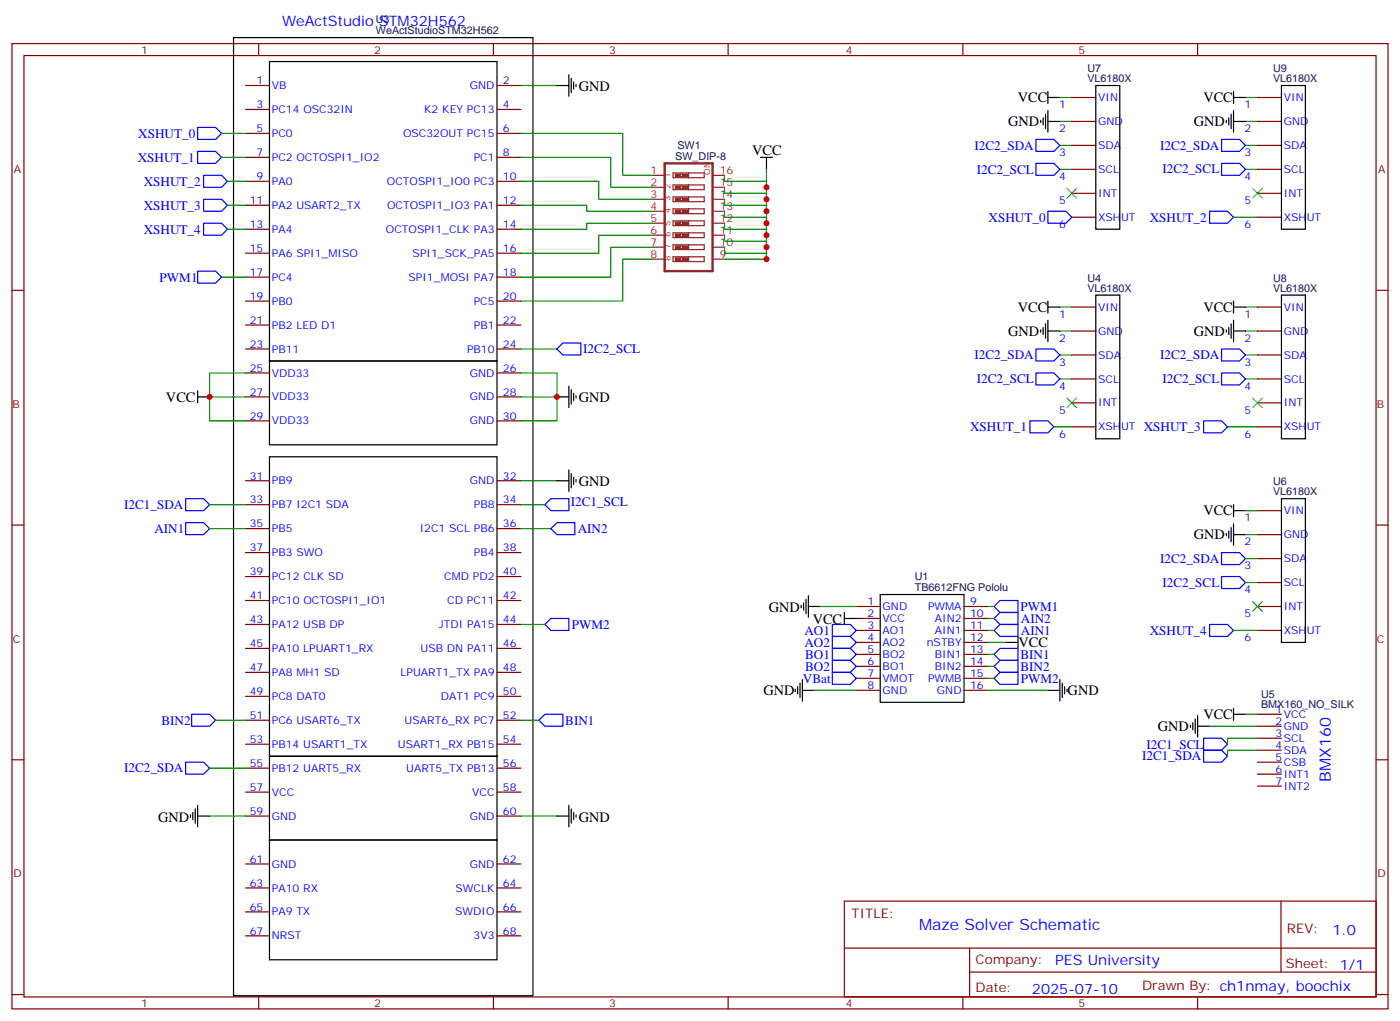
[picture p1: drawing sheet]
<svg xmlns="http://www.w3.org/2000/svg" width="412mm" height="301mm" viewBox="0 0 412 301" stroke-linecap="round" stroke-linejoin="round" font-family="sans-serif">
<g fill="none" stroke="#870000" stroke-width=".35">
<path d="M3.5 12.8h405.4v284.4h-405.4zM7.1 16.4h398.2v277.3h-398.2zM76.2 12.8v3.6M145.3 12.8v3.6M214.5 12.8v3.6M283.6 12.8v3.6M352.8 12.8v3.6M72.3 25.2h7.1M72.3 32.2h7.1M72.3 39.3h7.1M146.4 25.2h7.1M146.4 32.2h7.1"/>
<path d="M146.4 39.3h7.1M315.7 35.8h7.1M315.7 28.7h7.1M370.4 35.8h7.1M370.4 28.7h7.1M72.3 46.4h7.1M72.3 53.4h7.1M146.4 46.4h7.1M146.4 53.4h7.1M315.7 56.9h7.1M315.7 49.9h7.1M315.7 42.8h7.1"/>
<path d="M370.4 56.9h7.1M370.4 49.9h7.1M370.4 42.8h7.1M72.3 60.5h7.1M72.3 67.5h7.1M72.3 74.6h7.1M146.4 60.5h7.1M146.4 67.5h7.1M146.4 74.6h7.1M315.7 64h7.1M370.4 64h7.1M3.5 85.5h3.6"/>
<path d="M72.3 81.6h7.1M72.3 88.7h7.1M72.3 95.7h7.1M146.4 81.6h7.1M146.4 88.7h7.1M146.4 95.7h7.1M315.7 97.5h7.1M315.7 90.5h7.1M370.4 97.5h7.1M370.4 90.5h7.1M405.3 85.5h3.6M72.3 102.8h7.1"/>
<path d="M72.3 109.9h7.1M72.3 116.9h7.1M146.4 102.8h7.1M146.4 109.9h7.1M146.4 116.9h7.1M315.7 118.7h7.1M315.7 111.6h7.1M315.7 104.6h7.1M370.4 118.7h7.1M370.4 111.6h7.1M370.4 104.6h7.1M72.3 124h7.1"/>
<path d="M146.4 124h7.1M315.7 125.7h7.1M370.4 125.7h7.1M3.5 154.7h3.6M72.3 141.6h7.1M72.3 148.7h7.1M72.3 155.7h7.1M146.4 141.6h7.1M146.4 148.7h7.1M146.4 155.7h7.1M370.4 157.5h7.1M370.4 150.4h7.1"/>
<path d="M405.3 154.7h3.6M72.3 162.8h7.1M72.3 169.8h7.1M72.3 176.9h7.1M146.4 162.8h7.1M146.4 169.8h7.1M146.4 176.9h7.1M252.2 178.6h7.1M284 178.6h7M370.4 178.6h7.1M370.4 171.6h7.1M370.4 164.5h7.1"/>
<path d="M72.3 183.9h7.1M72.3 191h7.1M72.3 198h7.1M146.4 183.9h7.1M146.4 191h7.1M146.4 198h7.1M252.2 182.2h7.1M252.2 185.7h7.1M252.2 189.2h7.1M252.2 192.8h7.1M252.2 196.3h7.1M252.2 199.8h7.1"/>
<path d="M284 182.2h7M284 185.7h7M284 189.2h7M284 192.8h7M284 196.3h7M284 199.8h7M370.4 185.7h7.1M72.3 205.1h7.1M72.3 212.2h7.1M72.3 219.2h7.1M146.4 205.1h7.1M146.4 212.2h7.1"/>
<path d="M146.4 219.2h7.1M252.2 203.3h7.1M284 203.3h7M370.4 210.4h7.1M370.4 213.9h7.1M370.4 217.5h7.1M3.5 223.8h3.6M72.3 226.3h7.1M72.3 233.3h7.1M146.4 226.3h7.1M146.4 233.3h7.1M370.4 221h7.1"/>
<path d="M370.4 224.5h7.1M370.4 228h7.1M370.4 231.6h7.1M405.3 223.8h3.6M72.3 240.4h7.1M72.3 254.5h7.1M146.4 240.4h7.1M146.4 254.5h7.1M72.3 261.5h7.1M72.3 268.6h7.1M72.3 275.7h7.1M146.4 261.5h7.1"/>
<path d="M146.4 268.6h7.1M146.4 275.7h7.1M248.7 265.4h156.6v28.3h-156.6zM248.7 279.3h156.5M285.6 279.3v14.1M377.3 265.5v20.8M3.5 292.9h3.6M76.2 293.7v3.5M145.3 293.7v3.5M214.5 293.7v3.5M283.6 293.7v3.5M285.6 286.3h119.6"/>
<path d="M352.8 293.7v3.5M405.3 292.9h3.6"/>
</g>
<g fill="none" stroke="#000" stroke-width=".35">
<path d="M68.8 11.1h88.2v282.2h-88.2zM79.4 18.1h67v88.2h-67zM164 25.2h3.6M167.6 22v6.4M168.3 23.1v4.2M169 24.1v2.1M169.7 24.8v.7M306.6 35.4v.7M307.3 34.7v2.1M308 33.7v4.2M308.7 27v3.5M308.7 32.6v6.3"/>
<path d="M308.7 28.7h3.5M308.7 35.8h3.5M322.8 25.2h7v42.3h-7zM361.2 35.4v.7M361.9 34.7v2.1M362.7 33.7v4.2M363.4 27v3.5M363.4 32.6v6.3M363.4 28.7h3.5M363.4 35.8h3.5M377.5 25.2h7v42.3h-7zM224 46.4h3.5"/>
<path d="M225.8 46.4v3.5M306.6 97.2v.7M307.3 96.4v2.2M308 95.4v4.2M308.7 90.5h3.5M308.7 88.7v3.5M308.7 94.3v6.4M308.7 97.5h3.5M322.8 86.9h7v42.4h-7zM361.2 97.2v.7M361.9 96.4v2.2M362.7 95.4v4.2"/>
<path d="M363.4 88.7v3.5M363.4 94.3v6.4M363.4 90.5h3.5M363.4 97.5h3.5M377.5 86.9h7v42.4h-7zM58.2 116.9h3.5M58.2 115.1v3.6M79.4 106.3h67v24.7h-67zM164 116.9h3.6M167.6 113.7v6.4M168.3 114.8v4.2M169 115.9v2.1"/>
<path d="M169.7 116.6v.7M79.4 134.5h67v88.2h-67zM167.6 138.4v6.4M168.3 139.5v4.2M164 141.6h3.6M169 140.5v2.2M169.7 141.3v.7M361.2 157.1v.7M361.9 156.4v2.1M362.7 155.4v4.2M363.4 157.5h3.5M363.4 148.7v3.5"/>
<path d="M363.4 154.3v6.4M363.4 150.4h3.5M377.5 146.9h7v42.3h-7zM236 178.3v.7M236.7 177.6v2.1M237.4 176.5v4.3M238.1 178.6h3.6M238.1 175.5v6.3M259.3 175.1h24.7v31.8h-24.7zM248.7 182.2h3.5M248.7 180.4v3.5M296.3 189.2h3.6"/>
<path d="M299.9 187.5v3.5M234.2 203v.7M234.9 202.3v2.1M235.7 201.2v4.3M236.4 203.3h3.5M236.4 200.2v6.3M308.7 203.3h3.5M312.2 200.2v6.3M312.9 201.2v4.3M313.6 202.3v2.1M314.3 203v.7M350.7 213.6v.7"/>
<path d="M351.4 212.9v2.1M352.1 211.8v4.2M352.8 213.9h3.5M352.8 210.7v6.4M363.4 208.6v3.6M363.4 210.4h3.5M56.8 239.3v2.1M57.5 238.3v4.2M58.2 237.2v6.4M79.4 222.7h67v24.7h-67zM167.6 237.2v6.4M168.3 238.3v4.2"/>
<path d="M169 239.3v2.1M56.1 240v.7M58.2 240.4h3.5M79.4 247.4h67v35.3h-67zM164 240.4h3.6M169.7 240v.7"/>
</g>
<g fill="none" stroke="#008700" stroke-width=".35">
<path d="M65.3 39.3h7M153.5 39.3h29.9v12.3h8.9M153.5 25.2h10.5M312.2 28.7h3.5M312.2 35.8h3.5M366.9 28.7h3.5M366.9 35.8h3.5M65.3 46.4h7M67 53.4h5.3M153.5 46.4h26.4v8.8h12.4M153.5 53.4h22.9v5.3h15.9M213.4 58.7v1.8h12.4v1.7"/>
<path d="M213.4 55.2v1.7h12.4v1.8M213.4 51.6v1.8h12.4v1.8M225.8 49.9v26.4h-12.4M312.2 42.8h3.5M312.2 49.9h3.5M366.9 42.8h3.5M366.9 49.9h3.5M67 60.5h5.3M67 67.5h5.3M153.5 60.5h19.4v1.7h19.4M192.3 65.8h-19.4v1.7h-19.4M192.3 69.3h-15.9v5.3h-22.9"/>
<path d="M192.3 72.8h-12.4v8.8h-26.4M192.3 76.3h-8.9v12.4h-29.9M213.4 72.8v1.8h12.4v1.7M213.4 69.3v1.7h12.4v1.8M213.4 65.8v1.7h12.4v1.8M213.4 62.2v1.8h12.4v1.8M363.4 64h7M65.3 81.6h7M312.2 90.5h3.5M312.2 97.5h3.5M366.9 90.5h3.5M366.9 97.5h3.5"/>
<path d="M61.7 116.9h10.6M72.3 109.9h-10.6v14.1h10.6M153.5 109.9h10.5v14.1h-10.5M153.5 116.9h10.5M153.5 102.8h10.5M312.2 104.6h3.5M312.2 111.6h3.5M366.9 104.6h3.5M366.9 111.6h3.5M310.4 125.7h5.3M361.6 125.7h8.8M61.7 155.7h10.6"/>
<path d="M61.7 148.7h10.6M153.5 141.6h10.5M153.5 155.7h8.8M153.5 148.7h7M366.9 157.5h3.5M366.9 150.4h3.5M241.7 178.6h10.5M291 178.6h1.8M366.9 171.6h3.5M366.9 164.5h3.5M153.5 183.9h7M291 189.2h5.3"/>
<path d="M291 185.7h1.8M291 199.8h1.8M291 182.2h1.8M291 192.8h1.8M291 196.3h1.8M363.4 185.7h7M63.5 212.2h8.8M153.5 212.2h5.2M239.9 203.3h12.3M291 203.3h17.7M356.3 213.9h14.1M366.9 210.4h3.5"/>
<path d="M370.4 217.5h-8.8v1.7M61.7 226.3h10.6M370.4 221h-8.8v1.7M61.7 240.4h10.6M153.5 240.4h10.5"/>
</g>
<g fill="none" stroke="#00f" stroke-width=".35">
<path d="M58.2 37.5h5.3l1.8 1.8-1.8 1.8h-5.3zM58.2 44.6h5.3l1.8 1.8-1.8 1.7h-5.3zM60 51.6h5.3l1.7 1.8-1.7 1.8h-5.3zM60 58.7h5.3l1.7 1.8-1.7 1.7h-5.3zM305.2 41.1h5.2l1.8 1.7-1.8 1.8h-5.2zM305.2 48.1h5.2l1.8 1.8-1.8 1.7h-5.2zM359.8 41.1h5.3l1.8 1.7-1.8 1.8h-5.3zM359.8 48.1h5.3l1.8 1.8-1.8 1.7h-5.3zM58.2 79.9h5.3l1.8 1.7-1.8 1.8h-5.3zM60 65.8h5.3l1.7 1.7-1.7 1.8h-5.3zM308.7 62.2h5.3l1.7 1.8-1.7 1.8h-5.3zM356.3 62.2h5.3l1.8 1.8-1.8 1.8h-5.3z"/>
<path d="M164 102.8l1.8-1.8h5.3v3.6h-5.3zM305.2 102.8h5.2l1.8 1.8-1.8 1.7h-5.2zM305.2 109.9h5.2l1.8 1.7-1.8 1.8h-5.2zM359.8 102.8h5.3l1.8 1.8-1.8 1.7h-5.3zM359.8 109.9h5.3l1.8 1.7-1.8 1.8h-5.3zM303.4 124h5.3l1.7 1.7-1.7 1.8h-5.3zM354.5 124h5.3l1.8 1.7-1.8 1.8h-5.3zM54.7 146.9h5.3l1.7 1.8-1.7 1.7h-5.3zM54.7 154h5.3l1.7 1.7-1.7 1.8h-5.3zM160.5 148.7l1.8-1.8h5.3v3.5h-5.3zM162.3 155.7l1.7-1.7h5.3v3.5h-5.3zM294.6 176.9h5.3v3.5h-5.3l-1.8-1.8z"/>
<path d="M359.8 169.8h5.3l1.8 1.8-1.8 1.8h-5.3zM359.8 162.8h5.3l1.8 1.7-1.8 1.8h-5.3zM160.5 183.9l1.8-1.7h5.3v3.5h-5.3zM245.2 198h5.3l1.7 1.8-1.7 1.8h-5.3zM245.2 183.9h5.3l1.7 1.8-1.7 1.8h-5.3zM245.2 187.5h5.3l1.7 1.7-1.7 1.8h-5.3zM245.2 191h5.3l1.7 1.8-1.7 1.7h-5.3zM245.2 194.5h5.3l1.7 1.8-1.7 1.7h-5.3zM292.8 182.2l1.8-1.8h5.3v3.5h-5.3zM292.8 192.8l1.8-1.8h5.3v3.5h-5.3zM292.8 196.3l1.8-1.8h5.3v3.5h-5.3zM294.6 198h5.3v3.6h-5.3l-1.8-1.8z"/>
<path d="M294.6 183.9h5.3v3.6h-5.3l-1.8-1.8zM356.3 183.9h5.3l1.8 1.8-1.8 1.8h-5.3zM56.4 210.4h5.3l1.8 1.8-1.8 1.7h-5.3zM158.7 212.2l1.8-1.8h5.3v3.5h-5.3zM354.5 217.5h5.3l1.8 1.7-1.8 1.8h-5.3zM54.7 224.5h5.3l1.7 1.8-1.7 1.7h-5.3zM354.5 221h5.3l1.8 1.7-1.8 1.8h-5.3z"/>
</g>
<g fill="none" stroke="#8c2424" stroke-width=".35">
<path d="M192.3 58.7h3.5M192.3 55.2h3.5M192.3 51.6h3.5M198.3 50.9h9.1v1.5h-9.1zM198.3 54.5h9.1v1.4h-9.1zM198.3 58h9.1v1.4h-9.1zM200.4 59.1h.7M200.4 58.3h.7M200.4 55.5h.7M200.4 54.8h.7M200.4 52h.7M200.4 51.3h.7"/>
<path d="M202.8 50.9v1.5M202.8 54.5v1.4M202.8 58v1.4M209.9 58.7h3.5M209.9 55.2h3.5M209.9 51.6h3.5M192.3 76.3h3.5M192.3 72.8h3.5M192.3 69.3h3.5M192.3 65.8h3.5M192.3 62.2h3.5M198.3 75.6h9.1v1.4h-9.1z"/>
<path d="M198.3 61.5h9.1v1.4h-9.1zM198.3 65.1h9.1v1.4h-9.1zM198.3 68.6h9.1v1.4h-9.1zM198.3 72.1h9.1v1.4h-9.1zM200.4 76.7h.7M200.4 76h.7M200.4 73.2h.7M200.4 72.5h.7M200.4 69.6h.7M200.4 68.9h.7M200.4 66.1h.7M200.4 65.4h.7"/>
<path d="M200.4 62.6h.7M200.4 61.9h.7M202.8 61.5v1.4M202.8 65.1v1.4M202.8 68.6v1.4M202.8 72.1v1.4M202.8 75.6v1.4M209.9 76.3h3.5M209.9 72.8h3.5M209.9 69.3h3.5M209.9 65.8h3.5M209.9 62.2h3.5"/>
</g>
<path d="M195.8 48.1h14.1v31.8h-14.1z" fill="none" stroke="#8c2424" stroke-width=".71"/>
<g fill="#8c2424" stroke="#8c2424" stroke-width=".35">
<path d="M201.1 76h1.4v.7h-1.4z"/>
<path d="M199 76h1.4v.7h-1.4z"/>
<path d="M201.1 72.5h1.4v.7h-1.4z"/>
<path d="M199 72.5h1.4v.7h-1.4z"/>
<path d="M201.1 68.9h1.4v.7h-1.4z"/>
<path d="M199 68.9h1.4v.7h-1.4z"/>
<path d="M201.1 65.4h1.4v.7h-1.4z"/>
<path d="M199 65.4h1.4v.7h-1.4z"/>
<path d="M201.1 61.9h1.4v.7h-1.4z"/>
<path d="M199 61.9h1.4v.7h-1.4z"/>
<path d="M201.1 58.3h1.4v.8h-1.4z"/>
<path d="M199 58.3h1.4v.8h-1.4z"/>
<path d="M201.1 54.8h1.4v.7h-1.4z"/>
<path d="M199 54.8h1.4v.7h-1.4z"/>
<path d="M201.1 51.3h1.4v.7h-1.4z"/>
<path d="M199 51.3h1.4v.7h-1.4z"/>
</g>
<path d="M314.3 55.5l2.8 2.8M317.1 55.5l-2.8 2.8M369 55.5l2.8 2.8M371.8 55.5l-2.8 2.8M314.3 117.3l2.8 2.8M317.1 117.3l-2.8 2.8M369 117.3l2.8 2.8M371.8 117.3l-2.8 2.8M369 177.2l2.8 2.9M371.8 177.2l-2.8 2.9" fill="none" stroke="#3c3" stroke-width=".35"/>
<g fill="#c00">
<circle cx="164" cy="116.9" r=".88"/>
<circle cx="225.8" cy="76.3" r=".88"/>
<circle cx="225.8" cy="72.8" r=".88"/>
<circle cx="225.8" cy="69.3" r=".88"/>
<circle cx="225.8" cy="65.8" r=".88"/>
<circle cx="225.8" cy="62.2" r=".88"/>
<circle cx="225.8" cy="58.7" r=".88"/>
<circle cx="225.8" cy="55.2" r=".88"/>
<circle cx="61.7" cy="116.9" r=".88"/>
</g>
<g font-size="4.6" fill="#00f">
<text x="392" y="230.2" transform="rotate(-90 392 230.2)">BMX160</text>
<text x="270.8" y="273.9">Maze Solver Schematic</text>
</g>
<g font-size="4.2" fill="#00f">
<text x="83.1" y="7.8">WeActStudio STM32H562</text>
<text x="392.5" y="275.3">1.0</text>
<text x="310.8" y="284.2">PES University</text>
<text x="304" y="292.7">2025-07-10</text>
</g>
<g font-size="4.2">
<text x="170.5" y="26.8">GND</text>
<text x="299.8" y="30.1">VCC</text>
<text x="354.5" y="30.1">VCC</text>
<text x="297" y="37.2">GND</text>
<text x="351.7" y="37.2">GND</text>
<text x="221.5" y="45.5">VCC</text>
<text x="299.8" y="91.9">VCC</text>
<text x="354.5" y="91.9">VCC</text>
<text x="297" y="98.9">GND</text>
<text x="351.7" y="98.9">GND</text>
<text x="48.9" y="118.5">VCC</text>
<text x="170.5" y="118.5">GND</text>
<text x="170.5" y="143.2">GND</text>
<text x="354.5" y="151.8">VCC</text>
<text x="351.7" y="158.9">GND</text>
<text x="226.5" y="180.3">GND</text>
<text x="239.4" y="183.8">VCC</text>
<text x="300" y="190.6">VCC</text>
<text x="224.9" y="204.8">GND</text>
<text x="314.5" y="204.8">GND</text>
<text x="341.1" y="215.3">GND</text>
<text x="354.5" y="211.8">VCC</text>
<text x="46.5" y="242">GND</text>
<text x="170.5" y="242">GND</text>
</g>
<g font-size="3.9" fill="#00f">
<text x="40.7" y="40.6">XSHUT_0</text>
<text x="40.6" y="47.6">XSHUT_1</text>
<text x="287.1" y="44.1">I2C2_SDA</text>
<text x="341.7" y="44">I2C2_SDA</text>
<text x="287.7" y="51.2">I2C2_SCL</text>
<text x="342.4" y="51.1">I2C2_SCL</text>
<text x="42.3" y="54.7">XSHUT_2</text>
<text x="42.3" y="61.7">XSHUT_3</text>
<text x="291.2" y="65.3">XSHUT_0</text>
<text x="338.7" y="65.3">XSHUT_2</text>
<text x="42.3" y="68.8">XSHUT_4</text>
<text x="47" y="82.9">PWM1</text>
<text x="171.8" y="104.1">I2C2_SCL</text>
<text x="287.1" y="105.8">I2C2_SDA</text>
<text x="341.7" y="105.8">I2C2_SDA</text>
<text x="287.7" y="112.9">I2C2_SCL</text>
<text x="342.4" y="112.8">I2C2_SCL</text>
<text x="285.7" y="127">XSHUT_1</text>
<text x="336.9" y="127">XSHUT_3</text>
<text x="36.6" y="149.9">I2C1_SDA</text>
<text x="168.2" y="149">I2C1_SCL</text>
<text x="45.5" y="157.1">AIN1</text>
<text x="170.2" y="157">AIN2</text>
<text x="341.7" y="165.8">I2C2_SDA</text>
<text x="342.4" y="172.8">I2C2_SCL</text>
<text x="300.6" y="180">PWM1</text>
<text x="168.4" y="185.3">PWM2</text>
<text x="300.7" y="183.4">AIN2</text>
<text x="236.9" y="187">AO1</text>
<text x="236.9" y="190.5">AO2</text>
<text x="300.7" y="187">AIN1</text>
<text x="338.7" y="187">XSHUT_4</text>
<text x="237.2" y="194">BO1</text>
<text x="237.2" y="197.5">BO2</text>
<text x="300.6" y="194">BIN1</text>
<text x="300.6" y="197.6">BIN2</text>
<text x="236.5" y="201.1">VBat</text>
<text x="300.7" y="201.2">PWM2</text>
<text x="47.6" y="213.4">BIN2</text>
<text x="166.5" y="213.4">BIN1</text>
<text x="337.7" y="220.5">I2C1_SCL</text>
<text x="36.6" y="227.5">I2C2_SDA</text>
<text x="336.5" y="224">I2C1_SDA</text>
</g>
<g font-size="3.9" fill="#800">
<text x="250.9" y="270.3">TITLE:</text>
<text x="379.1" y="274.9">REV:</text>
<text x="287.4" y="283.8">Company:</text>
<text x="378.7" y="285.1">Sheet: 1/1</text>
<text x="287.4" y="292.1">Date:</text>
<text x="336.4" y="291.6">Drawn By: ch1nmay, boochix</text>
</g>
<g font-size="3.2" fill="#000080">
<text x="110.7" y="10">WeActStudioSTM32H562</text>
<text x="110.7" y="6.9">U3</text>
<text x="320.3" y="21.2">U7</text>
<text x="375" y="21.2">U9</text>
<text x="320.3" y="24.1">VL6180X</text>
<text x="375" y="24.1">VL6180X</text>
<text x="198.9" y="47.1">SW_DIP-8</text>
<text x="199.5" y="43.9">SW1</text>
<text x="320.3" y="82.9">U4</text>
<text x="375" y="82.9">U8</text>
<text x="320.3" y="85.9">VL6180X</text>
<text x="375" y="85.9">VL6180X</text>
<text x="375" y="142.9">U6</text>
<text x="375" y="145.8">VL6180X</text>
<text x="269.5" y="170.9">U1</text>
<text x="269.5" y="174.1">TB6612FNG Pololu</text>
<text x="371.5" y="208.6">BMX160_NO_SILK</text>
<text x="371.5" y="205.7">U5</text>
</g>
<g font-size="3.2" fill="#800">
<text x="41.6" y="15.9">1</text>
<text x="110.3" y="15.9">2</text>
<text x="179.4" y="15.9">3</text>
<text x="249.2" y="15.9">4</text>
<text x="317.7" y="15.9">5</text>
<text x="4.1" y="51">A</text>
<text x="405.9" y="51">A</text>
<text x="3.7" y="120.2">B</text>
<text x="405.5" y="120.2">B</text>
<text x="3.7" y="189.3">C</text>
<text x="405.6" y="189.3">C</text>
<text x="4" y="258.5">D</text>
<text x="405.8" y="258.5">D</text>
<text x="41.6" y="296.7">1</text>
<text x="110.3" y="296.7">2</text>
<text x="179.4" y="296.7">3</text>
<text x="249.2" y="296.7">4</text>
<text x="317.7" y="296.7">5</text>
</g>
<g font-size="3.2" fill="#00f">
<text x="75.6" y="24.8">1</text>
<text x="80.1" y="26.2">VB</text>
<text x="138.4" y="26.2">GND</text>
<text x="148.2" y="24.8">2</text>
<text x="323.5" y="29.8">VIN</text>
<text x="378.2" y="29.8">VIN</text>
<text x="75.6" y="31.9">3</text>
<text x="80.1" y="33.3">PC14 OSC32IN</text>
<text x="124.9" y="33.3">K2 KEY PC13</text>
<text x="148.2" y="31.9">4</text>
<text x="312" y="31.9">1</text>
<text x="366.6" y="31.9">1</text>
<text x="75.6" y="38.9">5</text>
<text x="80.1" y="40.4">PC0</text>
<text x="118.7" y="40.4">OSC32OUT PC15</text>
<text x="148.2" y="38.9">6</text>
<text x="312" y="38.9">2</text>
<text x="323.5" y="36.8">GND</text>
<text x="366.6" y="38.9">2</text>
<text x="378.2" y="36.8">GND</text>
<text x="75.6" y="46">7</text>
<text x="80.1" y="47.4">PC2 OCTOSPI1_IO2</text>
<text x="139.6" y="47.4">PC1</text>
<text x="148.2" y="46">8</text>
<text x="312" y="46">3</text>
<text x="323.5" y="43.9">SDA</text>
<text x="366.6" y="46">3</text>
<text x="378.2" y="43.9">SDA</text>
<text x="75.6" y="53.1">9</text>
<text x="148.2" y="53.1">10</text>
<text x="312" y="53.1">4</text>
<text x="323.5" y="50.9">SCL</text>
<text x="366.6" y="53.1">4</text>
<text x="378.2" y="50.9">SCL</text>
<text x="80.1" y="54.5">PA0</text>
<text x="114" y="54.5">OCTOSPI1_IO0 PC3</text>
<text x="323.5" y="58">INT</text>
<text x="378.2" y="58">INT</text>
<text x="73.6" y="60.1">11</text>
<text x="80.1" y="61.5">PA2 USART2_TX</text>
<text x="114" y="61.5">OCTOSPI1_IO3 PA1</text>
<text x="148.2" y="60.1">12</text>
<text x="312" y="60.1">5</text>
<text x="323.5" y="65.1">XSHUT</text>
<text x="366.6" y="60.1">5</text>
<text x="378.2" y="65.1">XSHUT</text>
<text x="73.6" y="67.2">13</text>
<text x="80.1" y="68.6">PA4</text>
<text x="113.7" y="68.6">OCTOSPI1_CLK PA3</text>
<text x="148.2" y="67.2">14</text>
<text x="312" y="67.2">6</text>
<text x="366.6" y="67.2">6</text>
<text x="73.6" y="74.2">15</text>
<text x="80.1" y="75.6">PA6 SPI1_MISO</text>
<text x="121.6" y="75.6">SPI1_SCK_PA5</text>
<text x="148.2" y="74.2">16</text>
<text x="73.6" y="81.3">17</text>
<text x="80.1" y="82.7">PC4</text>
<text x="120.4" y="82.7">SPI1_MOSI PA7</text>
<text x="148.2" y="81.3">18</text>
<text x="73.6" y="88.3">19</text>
<text x="80.1" y="89.7">PB0</text>
<text x="139.6" y="89.7">PC5</text>
<text x="148.2" y="88.3">20</text>
<text x="73.6" y="95.4">21</text>
<text x="148.2" y="95.4">22</text>
<text x="312" y="93.6">1</text>
<text x="323.5" y="91.5">VIN</text>
<text x="366.6" y="93.6">1</text>
<text x="378.2" y="91.5">VIN</text>
<text x="80.1" y="96.8">PB2 LED D1</text>
<text x="139.6" y="96.8">PB1</text>
<text x="312" y="100.7">2</text>
<text x="323.5" y="98.6">GND</text>
<text x="366.6" y="100.7">2</text>
<text x="378.2" y="98.6">GND</text>
<text x="73.6" y="102.4">23</text>
<text x="80.1" y="103.9">PB11</text>
<text x="137.6" y="103.9">PB10</text>
<text x="148.2" y="102.4">24</text>
<text x="312" y="107.7">3</text>
<text x="323.5" y="105.6">SDA</text>
<text x="366.6" y="107.7">3</text>
<text x="378.2" y="105.6">SDA</text>
<text x="73.6" y="109.5">25</text>
<text x="80.1" y="110.9">VDD33</text>
<text x="138.4" y="110.9">GND</text>
<text x="148.2" y="109.5">26</text>
<text x="323.5" y="112.7">SCL</text>
<text x="378.2" y="112.7">SCL</text>
<text x="73.6" y="116.6">27</text>
<text x="80.1" y="118">VDD33</text>
<text x="138.4" y="118">GND</text>
<text x="148.2" y="116.6">28</text>
<text x="312" y="114.8">4</text>
<text x="323.5" y="119.7">INT</text>
<text x="366.6" y="114.8">4</text>
<text x="378.2" y="119.7">INT</text>
<text x="73.6" y="123.6">29</text>
<text x="80.1" y="125">VDD33</text>
<text x="138.4" y="125">GND</text>
<text x="148.2" y="123.6">30</text>
<text x="312" y="121.8">5</text>
<text x="366.6" y="121.8">5</text>
<text x="312" y="128.9">6</text>
<text x="323.5" y="126.8">XSHUT</text>
<text x="366.6" y="128.9">6</text>
<text x="378.2" y="126.8">XSHUT</text>
<text x="73.6" y="141.3">31</text>
<text x="80.1" y="142.7">PB9</text>
<text x="138.4" y="142.7">GND</text>
<text x="148.2" y="141.3">32</text>
<text x="73.6" y="148.3">33</text>
<text x="80.1" y="149.7">PB7 I2C1 SDA</text>
<text x="139.6" y="149.7">PB8</text>
<text x="148.2" y="148.3">34</text>
<text x="73.6" y="155.4">35</text>
<text x="148.2" y="155.4">36</text>
<text x="366.6" y="153.6">1</text>
<text x="378.2" y="151.5">VIN</text>
<text x="80.1" y="156.8">PB5</text>
<text x="123.6" y="156.8">I2C1 SCL PB6</text>
<text x="366.6" y="160.7">2</text>
<text x="378.2" y="158.5">GND</text>
<text x="73.6" y="162.4">37</text>
<text x="80.1" y="163.8">PB3 SWO</text>
<text x="139.6" y="163.8">PB4</text>
<text x="148.2" y="162.4">38</text>
<text x="366.6" y="167.7">3</text>
<text x="378.2" y="165.6">SDA</text>
<text x="73.6" y="169.5">39</text>
<text x="80.1" y="170.9">PC12 CLK SD</text>
<text x="130.9" y="170.9">CMD PD2</text>
<text x="148.2" y="169.5">40</text>
<text x="378.2" y="172.6">SCL</text>
<text x="73.6" y="176.5">41</text>
<text x="80.1" y="177.9">PC10 OCTOSPI1_IO1</text>
<text x="131.8" y="177.9">CD PC11</text>
<text x="148.2" y="176.5">42</text>
<text x="255.5" y="178.3">1</text>
<text x="260" y="179.7">GND</text>
<text x="273.4" y="179.7">PWMA</text>
<text x="285.8" y="178.3">9</text>
<text x="366.6" y="174.8">4</text>
<text x="378.2" y="179.7">INT</text>
<text x="73.6" y="183.6">43</text>
<text x="80.1" y="185">PA12 USB DP</text>
<text x="129.3" y="185">JTDI PA15</text>
<text x="148.2" y="183.6">44</text>
<text x="255.5" y="181.8">2</text>
<text x="255.5" y="185.3">3</text>
<text x="260" y="183.2">VCC</text>
<text x="275.4" y="183.2">AIN2</text>
<text x="285.8" y="181.8">10</text>
<text x="285.8" y="185.3">11</text>
<text x="366.6" y="181.8">5</text>
<text x="73.6" y="190.6">45</text>
<text x="148.2" y="190.6">46</text>
<text x="255.5" y="188.9">4</text>
<text x="260" y="186.8">AO1</text>
<text x="260" y="190.3">AO2</text>
<text x="273" y="190.3">nSTBY</text>
<text x="275.4" y="186.8">AIN1</text>
<text x="285.8" y="188.9">12</text>
<text x="366.6" y="188.9">6</text>
<text x="378.2" y="186.8">XSHUT</text>
<text x="73.6" y="197.7">47</text>
<text x="80.1" y="192.1">PA10 LPUART1_RX</text>
<text x="123.9" y="192.1">USB DN PA11</text>
<text x="148.2" y="197.7">48</text>
<text x="255.5" y="192.4">5</text>
<text x="255.5" y="195.9">6</text>
<text x="260" y="193.8">BO2</text>
<text x="260" y="197.3">BO1</text>
<text x="275.4" y="193.8">BIN1</text>
<text x="275.4" y="197.3">BIN2</text>
<text x="285.8" y="192.4">13</text>
<text x="285.8" y="195.9">14</text>
<text x="80.1" y="199.1">PA8 MH1 SD</text>
<text x="118" y="199.1">LPUART1_TX PA9</text>
<text x="255.5" y="199.5">7</text>
<text x="255.5" y="203">8</text>
<text x="260" y="200.9">VMOT</text>
<text x="273.4" y="200.9">PWMB</text>
<text x="285.8" y="199.5">15</text>
<text x="285.8" y="203">16</text>
<text x="73.6" y="204.8">49</text>
<text x="80.1" y="206.2">PC8 DAT0</text>
<text x="129.9" y="206.2">DAT1 PC9</text>
<text x="148.2" y="204.8">50</text>
<text x="260" y="204.4">GND</text>
<text x="276" y="204.4">GND</text>
<text x="73.6" y="211.8">51</text>
<text x="80.1" y="213.2">PC6 USART6_TX</text>
<text x="119.2" y="213.2">USART6_RX PC7</text>
<text x="148.2" y="211.8">52</text>
<text x="375.7" y="210">1</text>
<text x="375.7" y="213.6">2</text>
<text x="378.2" y="211.5">VCC</text>
<text x="378.2" y="215">GND</text>
<text x="73.6" y="218.9">53</text>
<text x="80.1" y="220.3">PB14 USART1_TX</text>
<text x="117.2" y="220.3">USART1_RX PB15</text>
<text x="148.2" y="218.9">54</text>
<text x="375.7" y="217.1">3</text>
<text x="375.7" y="220.6">4</text>
<text x="378.2" y="218.5">SCL</text>
<text x="73.6" y="225.9">55</text>
<text x="80.1" y="227.3">PB12 UART5_RX</text>
<text x="119.6" y="227.3">UART5_TX PB13</text>
<text x="148.2" y="225.9">56</text>
<text x="375.7" y="224.2">5</text>
<text x="375.7" y="227.7">6</text>
<text x="378.2" y="222">SDA</text>
<text x="378.2" y="225.6">CSB</text>
<text x="73.6" y="233">57</text>
<text x="148.2" y="233">58</text>
<text x="375.7" y="231.2">7</text>
<text x="378.2" y="229.1">INT1</text>
<text x="378.2" y="232.6">INT2</text>
<text x="80.1" y="234.4">VCC</text>
<text x="139.1" y="234.4">VCC</text>
<text x="73.6" y="240">59</text>
<text x="80.1" y="241.4">GND</text>
<text x="138.4" y="241.4">GND</text>
<text x="148.2" y="240">60</text>
<text x="73.6" y="254.1">61</text>
<text x="80.1" y="255.6">GND</text>
<text x="138.4" y="255.6">GND</text>
<text x="148.2" y="254.1">62</text>
<text x="73.6" y="261.2">63</text>
<text x="80.1" y="262.6">PA10 RX</text>
<text x="134.2" y="262.6">SWCLK</text>
<text x="148.2" y="261.2">64</text>
<text x="73.6" y="268.3">65</text>
<text x="80.1" y="269.7">PA9 TX</text>
<text x="134.1" y="269.7">SWDIO</text>
<text x="148.2" y="268.3">66</text>
<text x="73.6" y="275.3">67</text>
<text x="148.2" y="275.3">68</text>
<text x="80.1" y="276.7">NRST</text>
<text x="139.5" y="276.7">3V3</text>
</g>
<g font-size="3.2" fill="#8d2323">
<text x="191.7" y="51.3">1</text>
<text x="212" y="51.3">16</text>
<text x="191.7" y="54.8">2</text>
<text x="191.7" y="58.3">3</text>
<text x="212" y="58.3">14</text>
<text x="212" y="54.8">15</text>
<text x="191.7" y="61.9">4</text>
<text x="191.7" y="65.4">5</text>
<text x="212" y="65.4">12</text>
<text x="212" y="61.9">13</text>
<text x="191.7" y="68.9">6</text>
<text x="212" y="68.9">11</text>
<text x="191.7" y="72.5">7</text>
<text x="191.7" y="76">8</text>
<text x="212" y="76">9</text>
<text x="212" y="72.5">10</text>
</g>
<g font-size="2.5" fill="#8d2323">
<text x="197.6" y="52.4" transform="rotate(-90 197.6 52.4)">1</text>
<text x="209.2" y="51.5" transform="rotate(-90 209.2 51.5)">ON</text>
<text x="197.6" y="59.1" transform="rotate(-90 197.6 59.1)">3</text>
<text x="197.6" y="55.6" transform="rotate(-90 197.6 55.6)">2</text>
<text x="197.6" y="62.8" transform="rotate(-90 197.6 62.8)">4</text>
<text x="197.6" y="69.8" transform="rotate(-90 197.6 69.8)">6</text>
<text x="197.6" y="66.5" transform="rotate(-90 197.6 66.5)">5</text>
<text x="197.6" y="76.9" transform="rotate(-90 197.6 76.9)">8</text>
<text x="197.6" y="73.3" transform="rotate(-90 197.6 73.3)">7</text>
</g>
</svg>
